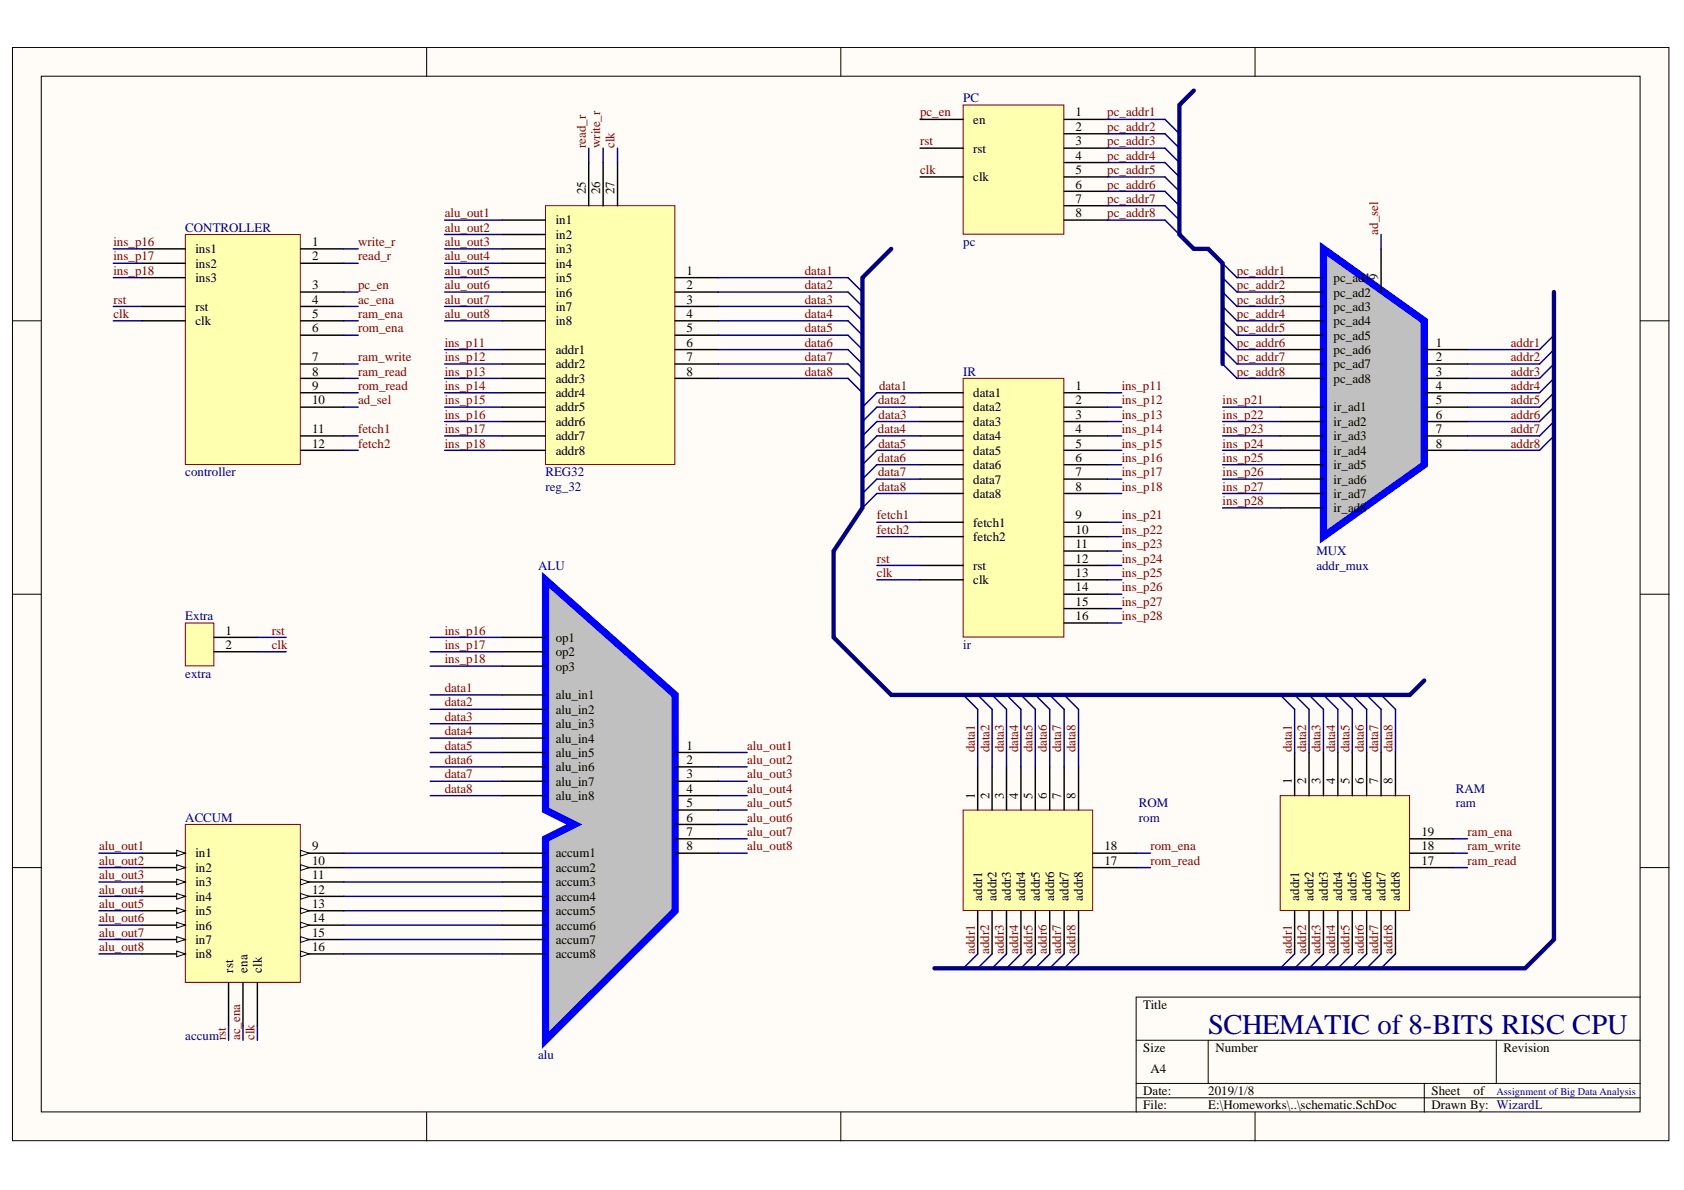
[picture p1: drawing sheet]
<svg xmlns="http://www.w3.org/2000/svg" width="297mm" height="210mm" viewBox="0 0 297 210" stroke-linecap="round" stroke-linejoin="round" font-family="sans-serif">
<g fill="#fffcf8" stroke="#000" stroke-width=".18">
<path d="M2.2 8.4h292.2v192.8h-292.2z"/>
<path d="M7.3 13.4h282v182.7h-282z"/>
</g>
<g fill="none" stroke="#000" stroke-width=".18">
<path d="M75.3 8.4v5M148.3 8.4v5M221.4 8.4v5M2.2 56.6h5.1M289.3 56.6h5.1M2.2 104.8h5.1M289.3 104.8h5.1M2.2 153h5.1M289.3 153h5.1M289.3 175.9h-88.9v20.3M75.3 196.2v5.1M148.3 196.2v5.1"/>
<path d="M200.4 183.5h88.9M200.4 191.1h88.9M200.4 193.6h88.9M213.1 183.5v7.6M221.4 196.2v5.1M251.2 191.1v5.1M263.9 183.5v7.6"/>
</g>
<path d="M233.4 43.9l17.8 12.7v25.4l-17.8 12.7z" fill-rule="evenodd" fill="#c0c0c0"/>
<path d="M233.4 43.9l17.8 12.7v25.4l-17.8 12.7z" fill="none" stroke="#00f" stroke-width="1.3"/>
<g fill="none" stroke="#000" stroke-width=".25">
<path d="M225.8 49h7.6M225.8 51.5h7.6M225.8 54.1h7.6M225.8 56.6h7.6M225.8 59.1h7.6M243.6 43.9v7.6M225.8 61.7h7.6M225.8 64.2h7.6M225.8 66.7h7.6M225.8 71.8h7.6M225.8 74.4h7.6M225.8 76.9h7.6"/>
<path d="M225.8 79.4h7.6M251.2 61.7h7.7M251.2 64.2h7.7M251.2 66.7h7.7M251.2 69.3h7.7M251.2 71.8h7.7M251.2 74.4h7.7M251.2 76.9h7.7M251.2 79.4h7.7M225.8 82h7.6M225.8 84.5h7.6M225.8 87h7.6"/>
<path d="M225.8 89.6h7.6"/>
</g>
<path d="M32.7 41.4h20.3v40.5h-20.3z" fill="#ffffb0" stroke="#800000" stroke-width=".18"/>
<g fill="none" stroke="#000" stroke-width=".25">
<path d="M25.1 43.9h7.6M25.1 46.4h7.6M25.1 54.1h7.6M25.1 56.6h7.6M25.1 49h7.6M53 43.9h7.6M53 46.4h7.6M53 51.5h7.6M53 54.1h7.6M53 56.6h7.6M53 59.1h7.6M53 64.2h7.6"/>
<path d="M53 66.7h7.6M53 69.3h7.6M53 71.8h7.6M53 76.9h7.6M53 79.4h7.6"/>
</g>
<path d="M169.9 18.5h17.7v22.8h-17.7z" fill="#ffffb0" stroke="#800000" stroke-width=".18"/>
<path d="M162.3 21.1h7.6M162.3 26.1h7.6M162.3 31.2h7.6M187.7 21.1h7.6M187.7 23.6h7.6M187.7 26.1h7.6M187.7 28.7h7.6M187.7 31.2h7.6M187.7 33.7h7.6M187.7 36.3h7.6M187.7 38.8h7.6" fill="none" stroke="#000" stroke-width=".25"/>
<path d="M225.8 140.3h22.8v20.3h-22.8z" fill="#ffffb0" stroke="#800000" stroke-width=".18"/>
<g fill="none" stroke="#000" stroke-width=".25">
<path d="M228.4 132.7v7.6M230.9 132.7v7.6M233.4 132.7v7.6M236 132.7v7.6M238.5 132.7v7.6M241.1 132.7v7.6M243.6 132.7v7.6M246.1 132.7v7.6M248.7 153h7.6M248.7 150.5h7.6M248.7 148h7.6M228.4 160.6v7.7"/>
<path d="M230.9 160.6v7.7M233.4 160.6v7.7M236 160.6v7.7M238.5 160.6v7.7M241.1 160.6v7.7M243.6 160.6v7.7M246.1 160.6v7.7"/>
</g>
<path d="M169.9 142.9h22.8v17.7h-22.8z" fill="#ffffb0" stroke="#800000" stroke-width=".18"/>
<g fill="none" stroke="#000" stroke-width=".25">
<path d="M172.5 135.3v7.6M175 135.3v7.6M177.5 135.3v7.6M180.1 135.3v7.6M182.6 135.3v7.6M185.2 135.3v7.6M187.7 135.3v7.6M190.2 135.3v7.6M192.8 153h7.6M192.8 150.5h7.6M172.5 160.6v7.7M175 160.6v7.7"/>
<path d="M177.5 160.6v7.7M180.1 160.6v7.7M182.6 160.6v7.7M185.2 160.6v7.7M187.7 160.6v7.7M190.2 160.6v7.7"/>
</g>
<g fill="none" stroke="#000080" stroke-width=".25">
<path d="M205.5 21.1l2.5 2.5M205.5 23.6l2.5 2.5M205.5 26.1l2.5 2.6M205.5 28.7l2.5 2.5M205.5 31.2l2.5 2.5M205.5 33.7l2.5 2.6M205.5 36.3l2.5 2.5M205.5 38.8l2.5 2.6M149.6 49l2.5 2.5M149.6 51.5l2.5 2.6M149.6 54.1l2.5 2.5M149.6 56.6l2.5 2.5"/>
<path d="M149.6 59.1l2.5 2.6M274.1 59.1l-2.5 2.6M149.6 61.7l2.5 2.5M149.6 64.2l2.5 2.5M149.6 66.7l2.5 2.6M274.1 61.7l-2.5 2.5M274.1 64.2l-2.5 2.5M274.1 66.7l-2.5 2.6M274.1 69.3l-2.5 2.5M274.1 71.8l-2.5 2.6M274.1 74.4l-2.5 2.5M274.1 76.9l-2.5 2.5"/>
<path d="M172.5 168.3l-2.6 2.5M175 168.3l-2.5 2.5M177.5 168.3l-2.5 2.5M180.1 168.3l-2.6 2.5M182.6 168.3l-2.5 2.5M185.2 168.3l-2.6 2.5M187.7 168.3l-2.5 2.5M190.2 168.3l-2.5 2.5M228.4 168.3l-2.6 2.5M230.9 168.3l-2.5 2.5M233.4 168.3l-2.5 2.5M236 168.3l-2.6 2.5"/>
<path d="M238.5 168.3l-2.5 2.5M241.1 168.3l-2.6 2.5M243.6 168.3l-2.5 2.5M246.1 168.3l-2.5 2.5"/>
</g>
<path d="M169.9 66.7h17.7v45.7h-17.7z" fill="#ffffb0" stroke="#800000" stroke-width=".18"/>
<g fill="none" stroke="#000" stroke-width=".25">
<path d="M162.3 69.3h7.6M162.3 71.8h7.6M162.3 74.4h7.6M162.3 76.9h7.6M162.3 79.4h7.6M187.7 69.3h7.6M187.7 71.8h7.6M187.7 74.4h7.6M187.7 76.9h7.6M187.7 79.4h7.6M162.3 82h7.6M162.3 84.5h7.6"/>
<path d="M162.3 87h7.6M162.3 92.1h7.6M162.3 94.7h7.6M162.3 99.7h7.6M187.7 82h7.6M187.7 84.5h7.6M187.7 87h7.6M187.7 92.1h7.6M187.7 94.7h7.6M187.7 97.2h7.6M187.7 99.7h7.6M162.3 102.3h7.6"/>
<path d="M187.7 102.3h7.6M187.7 104.8h7.6M187.7 107.3h7.6M187.7 109.9h7.6"/>
</g>
<path d="M154.7 69.3l-2.6 2.5M154.7 71.8l-2.6 2.6M154.7 74.4l-2.6 2.5M154.7 76.9l-2.6 2.5M154.7 79.4l-2.6 2.6M154.7 82l-2.6 2.5M154.7 84.5l-2.6 2.5M154.7 87l-2.6 2.6" fill="none" stroke="#000080" stroke-width=".25"/>
<path d="M32.7 145.4h20.3v27.9h-20.3z" fill="#ffffb0" stroke="#800000" stroke-width=".18"/>
<path d="M25.1 153h7.6" fill="none" stroke="#000" stroke-width=".25"/>
<path d="M31.2 152.5l1.5 .5-1.5 .5z" fill="#fffcf8"/>
<path d="M31.2 152.5l1.5 .5-1.5 .5z" fill="none" stroke="#000" stroke-width=".18"/>
<path d="M25.1 150.5h7.6" fill="none" stroke="#000" stroke-width=".25"/>
<path d="M31.2 150l1.5 .5-1.5 .5z" fill="#fffcf8"/>
<path d="M31.2 150l1.5 .5-1.5 .5z" fill="none" stroke="#000" stroke-width=".18"/>
<path d="M53 150.5h7.6" fill="none" stroke="#000" stroke-width=".25"/>
<path d="M53 150l1.5 .5-1.5 .5z" fill="#fffcf8"/>
<path d="M53 150l1.5 .5-1.5 .5z" fill="none" stroke="#000" stroke-width=".18"/>
<path d="M53 153h7.6" fill="none" stroke="#000" stroke-width=".25"/>
<path d="M53 152.5l1.5 .5-1.5 .5z" fill="#fffcf8"/>
<path d="M53 152.5l1.5 .5-1.5 .5z" fill="none" stroke="#000" stroke-width=".18"/>
<path d="M53 155.6h7.6" fill="none" stroke="#000" stroke-width=".25"/>
<path d="M53 155.1l1.5 .5-1.5 .5z" fill="#fffcf8"/>
<path d="M53 155.1l1.5 .5-1.5 .5z" fill="none" stroke="#000" stroke-width=".18"/>
<path d="M25.1 155.6h7.6" fill="none" stroke="#000" stroke-width=".25"/>
<path d="M31.2 155.1l1.5 .5-1.5 .5z" fill="#fffcf8"/>
<path d="M31.2 155.1l1.5 .5-1.5 .5z" fill="none" stroke="#000" stroke-width=".18"/>
<path d="M25.1 158.1h7.6" fill="none" stroke="#000" stroke-width=".25"/>
<path d="M31.2 157.6l1.5 .5-1.5 .5z" fill="#fffcf8"/>
<path d="M31.2 157.6l1.5 .5-1.5 .5z" fill="none" stroke="#000" stroke-width=".18"/>
<path d="M25.1 160.6h7.6" fill="none" stroke="#000" stroke-width=".25"/>
<path d="M31.2 160.1l1.5 .5-1.5 .6z" fill="#fffcf8"/>
<path d="M31.2 160.1l1.5 .5-1.5 .6z" fill="none" stroke="#000" stroke-width=".18"/>
<path d="M25.1 163.2h7.6" fill="none" stroke="#000" stroke-width=".25"/>
<path d="M31.2 162.7l1.5 .5-1.5 .5z" fill="#fffcf8"/>
<path d="M31.2 162.7l1.5 .5-1.5 .5z" fill="none" stroke="#000" stroke-width=".18"/>
<path d="M25.1 165.7h7.6" fill="none" stroke="#000" stroke-width=".25"/>
<path d="M31.2 165.2l1.5 .5-1.5 .5z" fill="#fffcf8"/>
<path d="M31.2 165.2l1.5 .5-1.5 .5z" fill="none" stroke="#000" stroke-width=".18"/>
<path d="M25.1 168.3h7.6" fill="none" stroke="#000" stroke-width=".25"/>
<path d="M31.2 167.8l1.5 .5-1.5 .5z" fill="#fffcf8"/>
<path d="M31.2 167.8l1.5 .5-1.5 .5z" fill="none" stroke="#000" stroke-width=".18"/>
<path d="M53 158.1h7.6" fill="none" stroke="#000" stroke-width=".25"/>
<path d="M53 157.6l1.5 .5-1.5 .5z" fill="#fffcf8"/>
<path d="M53 157.6l1.5 .5-1.5 .5z" fill="none" stroke="#000" stroke-width=".18"/>
<path d="M53 160.6h7.6" fill="none" stroke="#000" stroke-width=".25"/>
<path d="M53 160.1l1.5 .5-1.5 .6z" fill="#fffcf8"/>
<path d="M53 160.1l1.5 .5-1.5 .6z" fill="none" stroke="#000" stroke-width=".18"/>
<path d="M53 163.2h7.6" fill="none" stroke="#000" stroke-width=".25"/>
<path d="M53 162.7l1.5 .5-1.5 .5z" fill="#fffcf8"/>
<path d="M53 162.7l1.5 .5-1.5 .5z" fill="none" stroke="#000" stroke-width=".18"/>
<path d="M53 165.7h7.6" fill="none" stroke="#000" stroke-width=".25"/>
<path d="M53 165.2l1.5 .5-1.5 .5z" fill="#fffcf8"/>
<path d="M53 165.2l1.5 .5-1.5 .5z" fill="none" stroke="#000" stroke-width=".18"/>
<path d="M53 168.3h7.6" fill="none" stroke="#000" stroke-width=".25"/>
<path d="M53 167.8l1.5 .5-1.5 .5z" fill="#fffcf8"/>
<path d="M53 167.8l1.5 .5-1.5 .5z" fill="none" stroke="#000" stroke-width=".18"/>
<path d="M40.3 173.3v7.7M42.9 173.3v7.7M45.4 173.3v7.7" fill="none" stroke="#000" stroke-width=".25"/>
<path d="M96.2 102.3l22.9 20.3v38l-22.9 22.9v-35.5l5.1-2.6-5.1-2.5z" fill-rule="evenodd" fill="#c0c0c0"/>
<path d="M96.2 102.3l22.9 20.3v38l-22.9 22.9v-35.5l5.1-2.6-5.1-2.5z" fill="none" stroke="#00f" stroke-width="1.3"/>
<g fill="none" stroke="#000" stroke-width=".25">
<path d="M88.6 112.4h7.6M88.6 115h7.6M88.6 117.5h7.6M88.6 132.7h7.6M88.6 135.3h7.6M88.6 137.8h7.6M88.6 122.6h7.6M88.6 125.1h7.6M88.6 127.7h7.6M88.6 130.2h7.6M119.1 132.7h7.6M119.1 135.3h7.6"/>
<path d="M119.1 137.8h7.6M88.6 140.3h7.6M88.6 150.5h7.6M88.6 153h7.6M88.6 155.6h7.6M88.6 158.1h7.6M119.1 140.3h7.6M119.1 142.9h7.6M119.1 145.4h7.6M119.1 148h7.6M119.1 150.5h7.6M88.6 160.6h7.6"/>
<path d="M88.6 163.2h7.6M88.6 165.7h7.6M88.6 168.3h7.6"/>
</g>
<path d="M96.2 36.3h22.8v45.6h-22.8z" fill="#ffffb0" stroke="#800000" stroke-width=".18"/>
<g fill="none" stroke="#000" stroke-width=".25">
<path d="M88.6 38.8h7.6M103.8 28.7v7.6M106.4 28.7v7.6M108.9 28.7v7.6M88.6 49h7.6M88.6 51.5h7.6M88.6 54.1h7.6M88.6 56.6h7.6M88.6 41.4h7.6M88.6 43.9h7.6M88.6 46.4h7.6M119.1 49h7.6"/>
<path d="M119.1 51.5h7.6M119.1 54.1h7.6M119.1 56.6h7.6M119.1 59.1h7.6M88.6 61.7h7.6M88.6 64.2h7.6M88.6 66.7h7.6M88.6 69.3h7.6M88.6 71.8h7.6M88.6 74.4h7.6M88.6 76.9h7.6M88.6 79.4h7.6"/>
<path d="M119.1 61.7h7.6M119.1 64.2h7.6M119.1 66.7h7.6"/>
</g>
<g fill="none" stroke="#000080" stroke-width=".25">
<path d="M215.7 59.1l2.5 2.6M215.7 56.6l2.5 2.5M215.7 54.1l2.5 2.5M215.7 51.5l2.5 2.6M215.7 49l2.5 2.5M215.7 46.4l2.5 2.6M215.7 64.2l2.5 2.5M215.7 61.7l2.5 2.5M169.9 122.6l2.6 2.5M172.5 122.6l2.5 2.5M175 122.6l2.5 2.5M177.5 122.6l2.6 2.5"/>
<path d="M180.1 122.6l2.5 2.5M182.6 122.6l2.6 2.5M185.2 122.6l2.5 2.5M187.7 122.6l2.5 2.5M225.8 122.6l2.6 2.5M228.4 122.6l2.5 2.5M230.9 122.6l2.5 2.5M233.4 122.6l2.6 2.5M236 122.6l2.5 2.5M238.5 122.6l2.6 2.5M241.1 122.6l2.5 2.5M243.6 122.6l2.5 2.5"/>
</g>
<path d="M32.7 109.9h5v7.6h-5z" fill="#ffffb0" stroke="#800000" stroke-width=".18"/>
<path d="M37.8 112.4h7.6M37.8 115h7.6" fill="none" stroke="#000" stroke-width=".25"/>
<g fill="none" stroke="#000080" stroke-width=".25">
<path d="M78.4 38.8h10.2M103.8 26.1v2.6M106.4 26.1v2.6M108.9 26.1v2.6M195.3 38.8h10.2M195.3 36.3h10.2M195.3 33.7h10.2M195.3 31.2h10.2M195.3 28.7h10.2M195.3 26.1h10.2M195.3 23.6h10.2M195.3 21.1h10.2"/>
<path d="M20 56.6h5.1M20 43.9h5.1M20 46.4h5.1M20 49h5.1M20 54.1h5.1M60.6 56.6h2.6M60.6 43.9h2.6M60.6 46.4h2.6M60.6 54.1h2.6M60.6 59.1h2.6M60.6 51.5h2.6M78.4 56.6h10.2"/>
<path d="M78.4 43.9h10.2M78.4 46.4h10.2M78.4 49h10.2M78.4 54.1h10.2M78.4 51.5h10.2M78.4 41.4h10.2M126.7 56.6h22.9M126.7 49h22.9M126.7 54.1h22.9M126.7 59.1h22.9M126.7 51.5h22.9M218.2 56.6h7.6"/>
<path d="M218.2 49h7.6M218.2 54.1h7.6M218.2 59.1h7.6M218.2 51.5h7.6M243.6 41.4v2.5M60.6 66.7h2.6M60.6 64.2h2.6M60.6 71.8h2.6M60.6 76.9h2.6M60.6 79.4h2.6M60.6 69.3h2.6M78.4 76.9h10.2"/>
<path d="M78.4 79.4h10.2M78.4 66.7h10.2M78.4 64.2h10.2M78.4 61.7h10.2M78.4 71.8h10.2M78.4 74.4h10.2M78.4 69.3h10.2M126.7 66.7h22.9M126.7 64.2h22.9M126.7 61.7h22.9M154.7 71.8h7.6M154.7 74.4h7.6"/>
<path d="M154.7 76.9h7.6M154.7 79.4h7.6M154.7 69.3h7.6M195.3 71.8h2.6M195.3 74.4h2.6M195.3 76.9h2.6M195.3 79.4h2.6M195.3 69.3h2.6M215.7 71.8h10.1M215.7 74.4h10.1M215.7 76.9h10.1M215.7 79.4h10.1"/>
<path d="M218.2 66.7h7.6M218.2 64.2h7.6M218.2 61.7h7.6M258.9 66.7h12.7M258.9 64.2h12.7M258.9 61.7h12.7M258.9 71.8h12.7M258.9 74.4h12.7M258.9 76.9h12.7M258.9 79.4h12.7M258.9 69.3h12.7M154.7 82h7.6"/>
<path d="M154.7 84.5h7.6M154.7 87h7.6M154.7 92.1h7.6M154.7 99.7h7.6M154.7 94.7h7.6M195.3 82h2.6M195.3 84.5h2.6M195.3 87h2.6M195.3 92.1h2.6M195.3 97.2h2.6M195.3 99.7h2.6M195.3 94.7h2.6"/>
<path d="M215.7 82h10.1M215.7 84.5h10.1M215.7 87h10.1M215.7 89.6h10.1M45.4 112.4h5.1M45.4 115h5.1M75.9 112.4h12.7M75.9 115h12.7M75.9 117.5h12.7M154.7 102.3h7.6M195.3 102.3h2.6M195.3 104.8h2.6"/>
<path d="M195.3 107.3h2.6M195.3 109.9h2.6M75.9 122.6h12.7M75.9 125.1h12.7M75.9 127.7h12.7M75.9 130.2h12.7M75.9 132.7h12.7M75.9 135.3h12.7M75.9 137.8h12.7M126.7 132.7h5.1M126.7 135.3h5.1M126.7 137.8h5.1"/>
<path d="M172.5 125.1v10.2M175 125.1v10.2M177.5 125.1v10.2M180.1 125.1v10.2M182.6 125.1v10.2M185.2 125.1v10.2M187.7 125.1v10.2M190.2 125.1v10.2M228.4 125.1v7.6M230.9 125.1v7.6M233.4 125.1v7.6M236 125.1v7.6"/>
<path d="M238.5 125.1v7.6M241.1 125.1v7.6M243.6 125.1v7.6M246.1 125.1v7.6M17.4 150.5h7.7M17.4 153h7.7M17.4 155.6h7.7M17.4 158.1h7.7M60.6 153h28M60.6 155.6h28M60.6 158.1h28M60.6 150.5h28"/>
<path d="M75.9 140.3h12.7M126.7 140.3h5.1M126.7 150.5h5.1M126.7 142.9h5.1M126.7 145.4h5.1M126.7 148h5.1M200.4 150.5h2.5M200.4 153h2.5M256.3 150.5h2.6M256.3 153h2.6M256.3 148h2.6M17.4 160.6h7.7"/>
<path d="M17.4 163.2h7.7M17.4 165.7h7.7M17.4 168.3h7.7M60.6 160.6h28M60.6 163.2h28M60.6 165.7h28M60.6 168.3h28M40.3 181v2.5M42.9 181v2.5M45.4 181v2.5"/>
</g>
<path d="M210.6 16l-2.6 2.5v22.9l2.6 2.5h2.5l2.6 2.5v17.8M157.2 43.9l-5.1 5.1v40.6l-5.1 7.6v15.2l10.2 10.2h91.5l2.5-2.6M274.1 51.5v114.2l-5.1 5.1h-104.2" fill="none" stroke="#000080" stroke-width=".76"/>
<text font-size="5" fill="#000080" x="213.1" y="182.4">SCHEMATIC of 8-BITS RISC CPU</text>
<g font-size="2.3" fill="#800000">
<text x="162.3" y="20.5">pc_en</text>
<text x="195.3" y="20.5">pc_addr1</text>
<text x="195.3" y="23.1">pc_addr2</text>
<text x="103.3" y="26.1" transform="rotate(-90 103.3 26.1)">read_r</text>
<text x="105.9" y="26.1" transform="rotate(-90 105.9 26.1)">write_r</text>
<text x="108.4" y="26.1" transform="rotate(-90 108.4 26.1)">clk</text>
<text x="162.3" y="25.7">rst</text>
<text x="195.3" y="25.7">pc_addr3</text>
<text x="195.3" y="28.2">pc_addr4</text>
<text x="162.3" y="30.7">clk</text>
<text x="195.3" y="30.7">pc_addr5</text>
<text x="195.3" y="33.3">pc_addr6</text>
<text x="195.3" y="35.8">pc_addr7</text>
<text x="78.4" y="38.3">alu_out1</text>
<text x="78.4" y="40.9">alu_out2</text>
<text x="195.3" y="38.3">pc_addr8</text>
<text x="243.1" y="41.4" transform="rotate(-90 243.1 41.4)">ad_sel</text>
<text x="20" y="43.4">ins_p16</text>
<text x="20" y="45.9">ins_p17</text>
<text x="63.2" y="43.4">write_r</text>
<text x="63.2" y="45.9">read_r</text>
<text x="78.4" y="43.4">alu_out3</text>
<text x="78.4" y="45.9">alu_out4</text>
<text x="20" y="53.6">rst</text>
<text x="20" y="48.5">ins_p18</text>
<text x="63.2" y="51">pc_en</text>
<text x="63.2" y="53.6">ac_ena</text>
<text x="78.4" y="48.5">alu_out5</text>
<text x="78.4" y="51">alu_out6</text>
<text x="78.4" y="53.6">alu_out7</text>
<text x="142" y="48.5">data1</text>
<text x="142" y="51">data2</text>
<text x="142" y="53.6">data3</text>
<text x="218.2" y="48.5">pc_addr1</text>
<text x="218.2" y="51">pc_addr2</text>
<text x="218.2" y="53.6">pc_addr3</text>
<text x="20" y="56.1">clk</text>
<text x="63.2" y="58.6">rom_ena</text>
<text x="63.2" y="56.1">ram_ena</text>
<text x="78.4" y="56.1">alu_out8</text>
<text x="142" y="56.1">data4</text>
<text x="142" y="58.6">data5</text>
<text x="218.2" y="56.1">pc_addr4</text>
<text x="218.2" y="58.6">pc_addr5</text>
<text x="63.2" y="63.7">ram_write</text>
<text x="78.4" y="61.2">ins_p11</text>
<text x="78.4" y="63.7">ins_p12</text>
<text x="142" y="61.2">data6</text>
<text x="142" y="63.7">data7</text>
<text x="218.2" y="61.2">pc_addr6</text>
<text x="218.2" y="63.7">pc_addr7</text>
<text x="266.5" y="61.2">addr1</text>
<text x="266.5" y="63.7">addr2</text>
<text x="63.2" y="71.3">ad_sel</text>
<text x="63.2" y="68.8">rom_read</text>
<text x="63.2" y="66.2">ram_read</text>
<text x="78.4" y="66.2">ins_p13</text>
<text x="78.4" y="68.8">ins_p14</text>
<text x="78.4" y="71.3">ins_p15</text>
<text x="142" y="66.2">data8</text>
<text x="154.9" y="71.3">data2</text>
<text x="155.1" y="68.8">data1</text>
<text x="197.9" y="68.8">ins_p11</text>
<text x="197.9" y="71.3">ins_p12</text>
<text x="215.7" y="71.3">ins_p21</text>
<text x="218.2" y="66.2">pc_addr8</text>
<text x="266.5" y="66.2">addr3</text>
<text x="266.5" y="68.8">addr4</text>
<text x="266.5" y="71.3">addr5</text>
<text x="63.2" y="76.4">fetch1</text>
<text x="78.4" y="73.8">ins_p16</text>
<text x="78.4" y="76.4">ins_p17</text>
<text x="154.9" y="76.4">data4</text>
<text x="155" y="73.8">data3</text>
<text x="197.9" y="73.8">ins_p13</text>
<text x="197.9" y="76.4">ins_p14</text>
<text x="215.7" y="73.8">ins_p22</text>
<text x="215.7" y="76.4">ins_p23</text>
<text x="266.5" y="73.8">addr6</text>
<text x="266.5" y="76.4">addr7</text>
<text x="63.2" y="78.9">fetch2</text>
<text x="78.4" y="79">ins_p18</text>
<text x="154.9" y="81.5">data6</text>
<text x="154.9" y="79">data5</text>
<text x="197.9" y="79">ins_p15</text>
<text x="197.9" y="81.5">ins_p16</text>
<text x="215.7" y="78.9">ins_p24</text>
<text x="215.7" y="81.5">ins_p25</text>
<text x="266.5" y="79">addr8</text>
<text x="154.9" y="84">data7</text>
<text x="154.9" y="86.6">data8</text>
<text x="197.9" y="84">ins_p17</text>
<text x="197.9" y="86.6">ins_p18</text>
<text x="215.7" y="84">ins_p26</text>
<text x="215.7" y="86.5">ins_p27</text>
<text x="215.7" y="89.1">ins_p28</text>
<text x="154.7" y="91.6">fetch1</text>
<text x="154.7" y="94.2">fetch2</text>
<text x="197.9" y="91.6">ins_p21</text>
<text x="197.9" y="94.2">ins_p22</text>
<text x="154.7" y="101.8">clk</text>
<text x="154.7" y="99.2">rst</text>
<text x="197.9" y="96.7">ins_p23</text>
<text x="197.9" y="99.2">ins_p24</text>
<text x="197.9" y="101.8">ins_p25</text>
<text x="197.9" y="104.3">ins_p26</text>
<text x="197.9" y="106.9">ins_p27</text>
<text x="48" y="111.9">rst</text>
<text x="78.4" y="111.9">ins_p16</text>
<text x="197.9" y="109.4">ins_p28</text>
<text x="48" y="114.5">clk</text>
<text x="78.4" y="114.5">ins_p17</text>
<text x="78.4" y="117">ins_p18</text>
<text x="78.4" y="122.1">data1</text>
<text x="78.4" y="124.6">data2</text>
<text x="78.4" y="127.1">data3</text>
<text x="78.4" y="129.7">data4</text>
<text x="78.4" y="132.2">data5</text>
<text x="78.4" y="134.8">data6</text>
<text x="78.4" y="137.3">data7</text>
<text x="131.8" y="132.2">alu_out1</text>
<text x="131.8" y="134.8">alu_out2</text>
<text x="131.8" y="137.3">alu_out3</text>
<text x="172" y="132.7" transform="rotate(-90 172 132.7)">data1</text>
<text x="174.5" y="132.7" transform="rotate(-90 174.5 132.7)">data2</text>
<text x="177" y="132.7" transform="rotate(-90 177 132.7)">data3</text>
<text x="179.6" y="132.7" transform="rotate(-90 179.6 132.7)">data4</text>
<text x="182.1" y="132.7" transform="rotate(-90 182.1 132.7)">data5</text>
<text x="184.7" y="132.7" transform="rotate(-90 184.7 132.7)">data6</text>
<text x="187.2" y="132.7" transform="rotate(-90 187.2 132.7)">data7</text>
<text x="189.7" y="132.7" transform="rotate(-90 189.7 132.7)">data8</text>
<text x="227.9" y="132.7" transform="rotate(-90 227.9 132.7)">data1</text>
<text x="230.4" y="132.7" transform="rotate(-90 230.4 132.7)">data2</text>
<text x="232.9" y="132.7" transform="rotate(-90 232.9 132.7)">data3</text>
<text x="235.5" y="132.7" transform="rotate(-90 235.5 132.7)">data4</text>
<text x="238" y="132.7" transform="rotate(-90 238 132.7)">data5</text>
<text x="240.6" y="132.7" transform="rotate(-90 240.6 132.7)">data6</text>
<text x="243.1" y="132.7" transform="rotate(-90 243.1 132.7)">data7</text>
<text x="245.6" y="132.7" transform="rotate(-90 245.6 132.7)">data8</text>
<text x="78.4" y="139.8">data8</text>
<text x="131.8" y="139.8">alu_out4</text>
<text x="131.8" y="142.4">alu_out5</text>
<text x="17.5" y="150">alu_out1</text>
<text x="131.8" y="144.9">alu_out6</text>
<text x="131.8" y="147.4">alu_out7</text>
<text x="131.8" y="150">alu_out8</text>
<text x="202.9" y="150">rom_ena</text>
<text x="258.9" y="147.5">ram_ena</text>
<text x="258.9" y="150">ram_write</text>
<text x="17.5" y="152.5">alu_out2</text>
<text x="17.5" y="155.1">alu_out3</text>
<text x="202.9" y="152.5">rom_read</text>
<text x="258.9" y="152.5">ram_read</text>
<text x="17.5" y="157.6">alu_out4</text>
<text x="17.5" y="160.2">alu_out5</text>
<text x="17.5" y="162.7">alu_out6</text>
<text x="17.5" y="165.2">alu_out7</text>
<text x="17.5" y="167.8">alu_out8</text>
<text x="172" y="168.3" transform="rotate(-90 172 168.3)">addr1</text>
<text x="174.5" y="168.3" transform="rotate(-90 174.5 168.3)">addr2</text>
<text x="177" y="168.3" transform="rotate(-90 177 168.3)">addr3</text>
<text x="179.6" y="168.3" transform="rotate(-90 179.6 168.3)">addr4</text>
<text x="182.1" y="168.3" transform="rotate(-90 182.1 168.3)">addr5</text>
<text x="184.7" y="168.3" transform="rotate(-90 184.7 168.3)">addr6</text>
<text x="187.2" y="168.3" transform="rotate(-90 187.2 168.3)">addr7</text>
<text x="189.7" y="168.3" transform="rotate(-90 189.7 168.3)">addr8</text>
<text x="227.9" y="168.3" transform="rotate(-90 227.9 168.3)">addr1</text>
<text x="230.4" y="168.3" transform="rotate(-90 230.4 168.3)">addr2</text>
<text x="232.9" y="168.3" transform="rotate(-90 232.9 168.3)">addr3</text>
<text x="235.5" y="168.3" transform="rotate(-90 235.5 168.3)">addr4</text>
<text x="238" y="168.3" transform="rotate(-90 238 168.3)">addr5</text>
<text x="240.6" y="168.3" transform="rotate(-90 240.6 168.3)">addr6</text>
<text x="243.1" y="168.3" transform="rotate(-90 243.1 168.3)">addr7</text>
<text x="245.6" y="168.3" transform="rotate(-90 245.6 168.3)">addr8</text>
<text x="39.8" y="183.5" transform="rotate(-90 39.8 183.5)">rst</text>
<text x="42.4" y="183.5" transform="rotate(-90 42.4 183.5)">ac_ena</text>
<text x="44.9" y="183.5" transform="rotate(-90 44.9 183.5)">clk</text>
</g>
<g font-size="2.3" fill="#000080">
<text x="169.9" y="18">PC</text>
<text x="32.7" y="40.9">CONTROLLER</text>
<text x="169.9" y="43.4">pc</text>
<text x="169.9" y="66.2">IR</text>
<text x="32.7" y="84">controller</text>
<text x="96.2" y="84">REG32</text>
<text x="96.2" y="86.6">reg_32</text>
<text x="94.9" y="100.5">ALU</text>
<text x="232.2" y="98">MUX</text>
<text x="232.2" y="100.5">addr_mux</text>
<text x="32.7" y="109.4">Extra</text>
<text x="32.7" y="119.5">extra</text>
<text x="169.9" y="114.5">ir</text>
<text x="200.9" y="142.4">ROM</text>
<text x="256.8" y="139.9">RAM</text>
<text x="256.8" y="142.4">ram</text>
<text x="32.7" y="144.9">ACCUM</text>
<text x="200.9" y="144.9">rom</text>
<text x="32.7" y="183.5">accum</text>
<text x="94.9" y="186.8">alu</text>
</g>
<g font-size="2.3">
<text x="171.7" y="21.8">en</text>
<text x="189.7" y="20.5">1</text>
<text x="189.7" y="23.1">2</text>
<text x="171.7" y="26.9">rst</text>
<text x="189.7" y="25.7">3</text>
<text x="189.7" y="28.2">4</text>
<text x="103.3" y="34.3" transform="rotate(-90 103.3 34.3)">25</text>
<text x="105.9" y="34.3" transform="rotate(-90 105.9 34.3)">26</text>
<text x="108.4" y="34.3" transform="rotate(-90 108.4 34.3)">27</text>
<text x="171.7" y="32">clk</text>
<text x="189.7" y="30.7">5</text>
<text x="189.7" y="33.3">6</text>
<text x="189.7" y="35.8">7</text>
<text x="98" y="39.6">in1</text>
<text x="189.7" y="38.3">8</text>
<text x="34.5" y="44.7">ins1</text>
<text x="34.5" y="47.2">ins2</text>
<text x="55.1" y="45.9">2</text>
<text x="55.1" y="43.4">1</text>
<text x="98" y="42.1">in2</text>
<text x="98" y="44.7">in3</text>
<text x="98" y="47.2">in4</text>
<text x="34.5" y="49.7">ins3</text>
<text x="55.1" y="51">3</text>
<text x="55.1" y="53.6">4</text>
<text x="98" y="49.7">in5</text>
<text x="98" y="52.3">in6</text>
<text x="121.1" y="48.5">1</text>
<text x="121.1" y="51">2</text>
<text x="121.1" y="53.6">3</text>
<text x="235.2" y="49.7">pc_ad1</text>
<text x="235.2" y="52.3">pc_ad2</text>
<text x="243.1" y="49.5" transform="rotate(-90 243.1 49.5)">9</text>
<text x="34.5" y="54.8">rst</text>
<text x="34.5" y="57.4">clk</text>
<text x="55.1" y="56.1">5</text>
<text x="55.1" y="58.6">6</text>
<text x="98" y="54.8">in7</text>
<text x="98" y="57.4">in8</text>
<text x="121.1" y="56.1">4</text>
<text x="121.1" y="58.6">5</text>
<text x="235.2" y="54.8">pc_ad3</text>
<text x="235.2" y="57.4">pc_ad4</text>
<text x="235.2" y="59.9">pc_ad5</text>
<text x="55.1" y="63.7">7</text>
<text x="98" y="62.4">addr1</text>
<text x="98" y="65">addr2</text>
<text x="121.1" y="61.2">6</text>
<text x="121.1" y="63.7">7</text>
<text x="235.2" y="62.4">pc_ad6</text>
<text x="235.2" y="65">pc_ad7</text>
<text x="253.2" y="61.2">1</text>
<text x="253.2" y="63.7">2</text>
<text x="55.1" y="68.8">9</text>
<text x="55.1" y="71.3">10</text>
<text x="55.1" y="66.2">8</text>
<text x="98" y="67.5">addr3</text>
<text x="98" y="70">addr4</text>
<text x="121.1" y="66.2">8</text>
<text x="171.7" y="70">data1</text>
<text x="189.7" y="68.8">1</text>
<text x="189.7" y="71.3">2</text>
<text x="235.2" y="67.5">pc_ad8</text>
<text x="253.2" y="66.2">3</text>
<text x="253.2" y="68.8">4</text>
<text x="253.2" y="71.3">5</text>
<text x="55.1" y="76.4">11</text>
<text x="98" y="72.6">addr5</text>
<text x="98" y="75.1">addr6</text>
<text x="98" y="77.7">addr7</text>
<text x="171.7" y="72.6">data2</text>
<text x="171.7" y="75.1">data3</text>
<text x="171.7" y="77.7">data4</text>
<text x="189.7" y="73.8">3</text>
<text x="189.7" y="76.4">4</text>
<text x="235.2" y="72.6">ir_ad1</text>
<text x="235.2" y="75.1">ir_ad2</text>
<text x="235.2" y="77.7">ir_ad3</text>
<text x="253.2" y="73.8">6</text>
<text x="253.2" y="76.4">7</text>
<text x="55.1" y="79">12</text>
<text x="98" y="80.2">addr8</text>
<text x="171.7" y="80.2">data5</text>
<text x="171.7" y="82.8">data6</text>
<text x="189.7" y="79">5</text>
<text x="189.7" y="81.5">6</text>
<text x="235.2" y="80.2">ir_ad4</text>
<text x="235.2" y="82.8">ir_ad5</text>
<text x="253.2" y="79">8</text>
<text x="171.7" y="85.3">data7</text>
<text x="171.7" y="87.8">data8</text>
<text x="189.7" y="84">7</text>
<text x="189.7" y="86.6">8</text>
<text x="235.2" y="85.3">ir_ad6</text>
<text x="235.2" y="87.8">ir_ad7</text>
<text x="171.7" y="92.9">fetch1</text>
<text x="171.7" y="95.4">fetch2</text>
<text x="189.7" y="91.6">9</text>
<text x="189.7" y="94.2">10</text>
<text x="235.2" y="90.4">ir_ad8</text>
<text x="171.7" y="100.5">rst</text>
<text x="189.7" y="96.7">11</text>
<text x="189.7" y="99.2">12</text>
<text x="189.7" y="101.8">13</text>
<text x="171.7" y="103.1">clk</text>
<text x="189.7" y="104.3">14</text>
<text x="189.7" y="106.9">15</text>
<text x="39.8" y="111.9">1</text>
<text x="98" y="113.2">op1</text>
<text x="189.7" y="109.4">16</text>
<text x="39.8" y="114.5">2</text>
<text x="98" y="115.7">op2</text>
<text x="98" y="118.3">op3</text>
<text x="98" y="123.3">alu_in1</text>
<text x="98" y="125.9">alu_in2</text>
<text x="98" y="128.4">alu_in3</text>
<text x="98" y="131">alu_in4</text>
<text x="98" y="133.5">alu_in5</text>
<text x="98" y="136">alu_in6</text>
<text x="121.1" y="132.2">1</text>
<text x="121.1" y="134.8">2</text>
<text x="121.1" y="137.3">3</text>
<text x="98" y="138.6">alu_in7</text>
<text x="98" y="141.1">alu_in8</text>
<text x="121.1" y="139.8">4</text>
<text x="121.1" y="142.4">5</text>
<text x="172" y="140.9" transform="rotate(-90 172 140.9)">1</text>
<text x="174.5" y="140.9" transform="rotate(-90 174.5 140.9)">2</text>
<text x="177" y="140.9" transform="rotate(-90 177 140.9)">3</text>
<text x="179.6" y="140.9" transform="rotate(-90 179.6 140.9)">4</text>
<text x="182.1" y="140.9" transform="rotate(-90 182.1 140.9)">5</text>
<text x="184.7" y="140.9" transform="rotate(-90 184.7 140.9)">6</text>
<text x="187.2" y="140.9" transform="rotate(-90 187.2 140.9)">7</text>
<text x="189.7" y="140.9" transform="rotate(-90 189.7 140.9)">8</text>
<text x="227.9" y="138.3" transform="rotate(-90 227.9 138.3)">1</text>
<text x="230.4" y="138.3" transform="rotate(-90 230.4 138.3)">2</text>
<text x="232.9" y="138.3" transform="rotate(-90 232.9 138.3)">3</text>
<text x="235.5" y="138.3" transform="rotate(-90 235.5 138.3)">4</text>
<text x="238" y="138.3" transform="rotate(-90 238 138.3)">5</text>
<text x="240.6" y="138.3" transform="rotate(-90 240.6 138.3)">6</text>
<text x="243.1" y="138.3" transform="rotate(-90 243.1 138.3)">7</text>
<text x="245.6" y="138.3" transform="rotate(-90 245.6 138.3)">8</text>
<text x="55.1" y="150">9</text>
<text x="121.1" y="144.9">6</text>
<text x="121.1" y="147.5">7</text>
<text x="121.1" y="150">8</text>
<text x="194.8" y="150">18</text>
<text x="250.7" y="150">18</text>
<text x="250.7" y="147.5">19</text>
<text x="34.5" y="153.8">in2</text>
<text x="34.5" y="151.3">in1</text>
<text x="55.1" y="152.5">10</text>
<text x="55.1" y="155.1">11</text>
<text x="98" y="151.3">accum1</text>
<text x="98" y="153.8">accum2</text>
<text x="194.8" y="152.5">17</text>
<text x="250.7" y="152.5">17</text>
<text x="34.5" y="156.4">in3</text>
<text x="34.5" y="158.9">in4</text>
<text x="34.5" y="161.4">in5</text>
<text x="55.1" y="157.6">12</text>
<text x="55.1" y="160.2">13</text>
<text x="98" y="156.4">accum3</text>
<text x="98" y="158.9">accum4</text>
<text x="98" y="161.4">accum5</text>
<text x="173.2" y="158.9" transform="rotate(-90 173.2 158.9)">addr1</text>
<text x="175.8" y="158.9" transform="rotate(-90 175.8 158.9)">addr2</text>
<text x="178.3" y="158.9" transform="rotate(-90 178.3 158.9)">addr3</text>
<text x="180.9" y="158.9" transform="rotate(-90 180.9 158.9)">addr4</text>
<text x="183.4" y="158.9" transform="rotate(-90 183.4 158.9)">addr5</text>
<text x="185.9" y="158.9" transform="rotate(-90 185.9 158.9)">addr6</text>
<text x="188.5" y="158.9" transform="rotate(-90 188.5 158.9)">addr7</text>
<text x="191" y="158.9" transform="rotate(-90 191 158.9)">addr8</text>
<text x="229.1" y="158.9" transform="rotate(-90 229.1 158.9)">addr1</text>
<text x="231.7" y="158.9" transform="rotate(-90 231.7 158.9)">addr2</text>
<text x="234.2" y="158.9" transform="rotate(-90 234.2 158.9)">addr3</text>
<text x="236.8" y="158.9" transform="rotate(-90 236.8 158.9)">addr4</text>
<text x="239.3" y="158.9" transform="rotate(-90 239.3 158.9)">addr5</text>
<text x="241.8" y="158.9" transform="rotate(-90 241.8 158.9)">addr6</text>
<text x="244.4" y="158.9" transform="rotate(-90 244.4 158.9)">addr7</text>
<text x="246.9" y="158.9" transform="rotate(-90 246.9 158.9)">addr8</text>
<text x="34.5" y="164">in6</text>
<text x="34.5" y="166.5">in7</text>
<text x="55.1" y="162.7">14</text>
<text x="55.1" y="165.2">15</text>
<text x="55.1" y="167.8">16</text>
<text x="98" y="164">accum6</text>
<text x="98" y="166.5">accum7</text>
<text x="34.5" y="169">in8</text>
<text x="41.1" y="171.6" transform="rotate(-90 41.1 171.6)">rst</text>
<text x="43.6" y="171.6" transform="rotate(-90 43.6 171.6)">ena</text>
<text x="46.2" y="171.6" transform="rotate(-90 46.2 171.6)">clk</text>
<text x="98" y="169">accum8</text>
<text x="201.7" y="177.9">Title</text>
<text x="201.7" y="185.5">Size</text>
<text x="214.4" y="185.5">Number</text>
<text x="265.2" y="185.5">Revision</text>
<text x="202.9" y="189.3">A4</text>
<text x="201.7" y="193.1">Date:</text>
<text x="201.7" y="195.7">File:</text>
<text x="213.1" y="193.1">2019/1/8</text>
<text x="213.1" y="195.7">E:\Homeworks\..\schematic.SchDoc</text>
<text x="252.5" y="193.1">Sheet</text>
<text x="252.5" y="195.7">Drawn By: WizardL</text>
<text x="259.9" y="193.1">of</text>
</g>
<text font-size="1.8" fill="#000080" x="263.9" y="193.2">Assignment of Big Data Analysis</text>
</svg>
